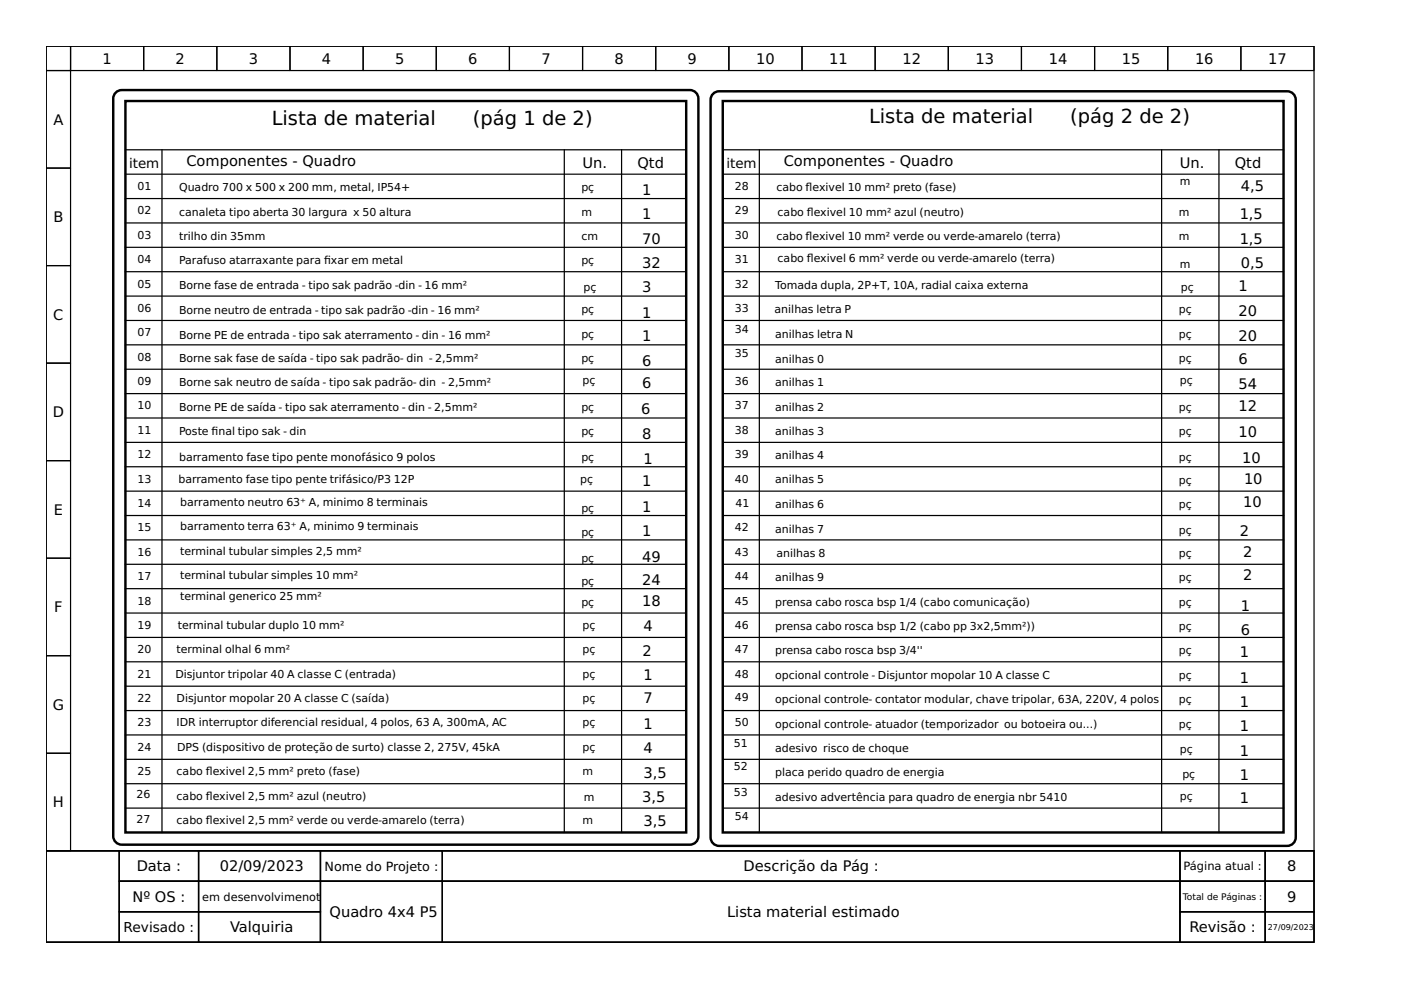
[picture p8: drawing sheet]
<svg xmlns="http://www.w3.org/2000/svg" width="297mm" height="210mm" viewBox="0 0 297 210" stroke-linecap="round" stroke-linejoin="round" font-family="sans-serif">
<g fill="none" stroke="#000" stroke-width=".26">
<path d="M9.8 9.8h268.8v170.6h-268.8zM9.8 9.8h5.2v5.2h-5.2zM9.8 15h5.2v20.6h-5.2zM15 9.8h15.5v5.2h-15.5zM30.5 9.8h15.5v5.2h-15.5zM46 9.8h15.5v5.2h-15.5zM61.5 9.8h15.5v5.2h-15.5zM77 9.8h15.5v5.2h-15.5zM92.5 9.8h15.5v5.2h-15.5zM108 9.8h15.5v5.2h-15.5zM123.5 9.8h15.5v5.2h-15.5zM139 9.8h15.5v5.2h-15.5z"/>
<path d="M154.5 9.8h15.5v5.2h-15.5zM170 9.8h15.6v5.2h-15.6zM185.6 9.8h15.5v5.2h-15.5zM201.1 9.8h15.5v5.2h-15.5zM216.6 9.8h15.5v5.2h-15.5zM232.1 9.8h15.5v5.2h-15.5zM247.6 9.8h15.5v5.2h-15.5zM263.1 9.8h15.5v5.2h-15.5zM9.8 35.6h5.2v20.7h-5.2zM26.6 31.8h118.9M26.6 36.9h118.9M26.6 21.4h118.9"/>
<path d="M34.3 31.8v144.7M119.6 31.8v144.7M131.8 31.8v144.7M153.2 31.8h118.9M153.2 36.9h118.9M153.2 21.4h118.9M161 31.8v144.7M246.3 31.8v144.7M258.4 31.8v144.7M9.8 56.3h5.2v20.7h-5.2zM26.6 57.6h118.9M26.6 47.3h118.9"/>
<path d="M26.6 52.4h118.9M26.6 42.1h118.9M153.2 57.6h118.9M153.2 47.3h118.9M153.2 52.4h118.9M153.2 42.1h118.9M9.8 77h5.2v20.7h-5.2zM26.6 62.8h118.9M26.6 67.9h118.9M26.6 73.1h118.9M26.6 78.3h118.9M153.2 62.8h118.9"/>
<path d="M153.2 67.9h118.9M153.2 73.1h118.9M153.2 78.3h118.9M9.8 97.7h5.2v20.6h-5.2zM26.6 88.6h118.9M26.6 93.8h118.9M26.6 99h118.9M26.6 83.5h118.9M153.2 88.6h118.9M153.2 93.8h118.9M153.2 99h118.9M153.2 83.5h118.9"/>
<path d="M9.8 118.3h5.2v20.7h-5.2zM26.6 104.1h118.9M26.6 109.3h118.9M26.6 114.5h118.9M26.6 119.6h118.9M153.2 104.1h118.9M153.2 109.3h118.9M153.2 114.5h118.9M153.2 119.6h118.9M9.8 139h5.2v20.7h-5.2zM26.6 135.1h118.9M26.6 124.8h118.9"/>
<path d="M26.6 130h118.9M153.2 135.1h118.9M153.2 124.8h118.9M153.2 130h118.9M9.8 159.7h5.2v20.7h-5.2zM26.6 140.3h118.9M26.6 145.5h118.9M26.6 150.7h118.9M26.6 155.8h118.9M153.2 140.3h118.9M153.2 145.5h118.9M153.2 150.7h118.9"/>
<path d="M153.2 155.8h118.9M26.6 166.2h118.9M26.6 171.3h118.9M26.6 161h118.9M153.2 166.2h118.9M153.2 171.3h118.9M153.2 161h118.9M9.8 180.4h268.8v19.4h-268.8zM9.8 180.4h15.5v19.4h-15.5zM25.3 180.4h16.8v6.4h-16.8zM25.3 186.8h16.8v6.5h-16.8zM25.3 193.3h16.8v6.5h-16.8z"/>
<path d="M42.1 180.4h25.8v6.4h-25.8zM42.1 186.8h25.8v6.5h-25.8zM42.1 193.3h25.8v6.5h-25.8zM67.9 180.4h25.9v6.4h-25.9zM67.9 186.8h25.9v13h-25.9zM93.8 180.4h156.4v6.4h-156.4zM93.8 186.8h156.4v13h-156.4zM250.2 180.4h18.1v6.4h-18.1zM250.2 186.8h18.1v6.5h-18.1zM250.2 193.3h18.1v6.5h-18.1zM268.3 180.4h10.3v6.4h-10.3zM268.3 186.8h10.3v6.5h-10.3z"/>
<path d="M268.3 193.3h10.3v6.5h-10.3z"/>
</g>
<path d="M24.5 19.6l.8-.4 .5-.1h120.5a1.81 1.81 0 0 1 1.8 1.8v156.4a1.81 1.81 0 0 1-1.8 1.8h-120.5a1.81 1.81 0 0 1-1.8-1.8v-156.4l.1-.5zM151.2 19.9l.8-.5h.5h120.4a1.81 1.81 0 0 1 1.8 1.8v156.3a1.81 1.81 0 0 1-1.8 1.8h-120.4a1.81 1.81 0 0 1-1.8-1.8v-156.3v-.5zM26.6 21.4h118.9v155.1h-118.9zM153.2 21.4h118.9v155.1h-118.9z" fill="none" stroke="#000" stroke-width=".52"/>
<g font-size="4.1">
<text x="57.6" y="26.6">Lista de material</text>
<text x="100.3" y="26.6">(pág 1 de 2)</text>
<text x="184.3" y="26.1">Lista de material</text>
<text x="226.9" y="26.1">(pág 2 de 2)</text>
</g>
<g font-size="3.1">
<text x="21.7" y="13.5">1</text>
<text x="37.2" y="13.5">2</text>
<text x="52.7" y="13.5">3</text>
<text x="68.3" y="13.5">4</text>
<text x="83.8" y="13.5">5</text>
<text x="99.3" y="13.5">6</text>
<text x="114.8" y="13.5">7</text>
<text x="130.3" y="13.5">8</text>
<text x="145.8" y="13.5">9</text>
<text x="160.3" y="13.5">10</text>
<text x="175.8" y="13.5">11</text>
<text x="191.3" y="13.5">12</text>
<text x="206.8" y="13.5">13</text>
<text x="222.4" y="13.5">14</text>
<text x="237.9" y="13.5">15</text>
<text x="253.4" y="13.5">16</text>
<text x="268.9" y="13.5">17</text>
<text x="11.3" y="26.5">A</text>
<text x="39.5" y="35.1">Componentes - Quadro</text>
<text x="123.5" y="35.6">Un.</text>
<text x="135.1" y="35.6">Qtd</text>
<text x="166.2" y="35.1">Componentes - Quadro</text>
<text x="250.2" y="35.6">Un.</text>
<text x="261.8" y="35.6">Qtd</text>
<text x="136.2" y="41.3">1</text>
<text x="263.1" y="40.5">4,5</text>
<text x="11.3" y="47.1">B</text>
<text x="136.2" y="46.5">1</text>
<text x="262.8" y="46.5">1,5</text>
<text x="136.2" y="51.7">70</text>
<text x="262.8" y="51.7">1,5</text>
<text x="136.2" y="56.8">32</text>
<text x="263.1" y="56.8">0,5</text>
<text x="136.2" y="62">3</text>
<text x="262.6" y="61.7">1</text>
<text x="11.3" y="67.8">C</text>
<text x="136.2" y="67.4">1</text>
<text x="262.6" y="66.9">20</text>
<text x="136.2" y="72.3">1</text>
<text x="136.2" y="77.5">6</text>
<text x="262.6" y="77.3">6</text>
<text x="262.6" y="72.3">20</text>
<text x="136.2" y="82.2">6</text>
<text x="262.6" y="82.4">54</text>
<text x="11.2" y="88.5">D</text>
<text x="135.9" y="87.8">6</text>
<text x="262.6" y="87.1">12</text>
<text x="136.2" y="93">8</text>
<text x="262.6" y="92.8">10</text>
<text x="136.4" y="98.4">1</text>
<text x="263.4" y="98.2">10</text>
<text x="136.2" y="103.1">1</text>
<text x="263.6" y="107.5">10</text>
<text x="263.8" y="102.6">10</text>
<text x="11.4" y="109.2">E</text>
<text x="136.2" y="113.7">1</text>
<text x="136.2" y="108.5">1</text>
<text x="262.8" y="113.7">2</text>
<text x="136.2" y="119.1">49</text>
<text x="263.6" y="118.1">2</text>
<text x="136.2" y="124">24</text>
<text x="263.6" y="123">2</text>
<text x="11.5" y="129.8">F</text>
<text x="136.2" y="128.4">18</text>
<text x="263.1" y="129.5">1</text>
<text x="136.4" y="133.9">4</text>
<text x="263.1" y="134.6">6</text>
<text x="136.3" y="139">2</text>
<text x="262.8" y="139.3">1</text>
<text x="136.4" y="144.2">1</text>
<text x="136.4" y="149.1">7</text>
<text x="262.8" y="149.9">1</text>
<text x="262.8" y="144.7">1</text>
<text x="11.2" y="150.5">G</text>
<text x="136.4" y="154.5">1</text>
<text x="262.8" y="155.1">1</text>
<text x="136.4" y="159.7">4</text>
<text x="262.8" y="160.2">1</text>
<text x="136.4" y="164.9">3,5</text>
<text x="262.8" y="165.4">1</text>
<text x="11.2" y="171.2">H</text>
<text x="136.2" y="170">3,5</text>
<text x="262.8" y="170.3">1</text>
<text x="136.4" y="175.2">3,5</text>
<text x="29" y="184.8">Data :</text>
<text x="46.6" y="184.8">02/09/2023</text>
<text x="157.6" y="184.8">Descrição da Pág :</text>
<text x="272.9" y="184.8">8</text>
<text x="28.1" y="191.2">Nº OS :</text>
<text x="272.9" y="191.2">9</text>
<text x="48.8" y="197.7">Valquiria</text>
<text x="69.9" y="194.5">Quadro 4x4 P5</text>
<text x="154.2" y="194.5">Lista material estimado</text>
<text x="252.2" y="197.7">Revisão :</text>
</g>
<text font-size="2.9" x="26.2" y="197.6">Revisado :</text>
<g font-size="2.8">
<text x="27.4" y="35.6">item</text>
<text x="154" y="35.6">item</text>
</g>
<text font-size="2.7" x="68.8" y="184.6">Nome do Projeto :</text>
<g font-size="2.4">
<text x="250.9" y="184.5">Página atual :</text>
<text x="42.9" y="191">em desenvolvimenot</text>
</g>
<g font-size="2.3">
<text x="29.2" y="40.3">01</text>
<text x="38" y="40.5">Quadro 700 x 500 x 200 mm, metal, IP54+</text>
<text x="123.3" y="40.5">pç</text>
<text x="155.8" y="40.4">28</text>
<text x="164.6" y="40.5">cabo fexivel 10 mm² preto (fase)</text>
<text x="170.8" y="40.5">l</text>
<text x="250.2" y="39.1">m</text>
<text x="29.2" y="45.5">02</text>
<text x="38" y="45.7">canaleta tipo aberta 30 largura x 50 altura</text>
<text x="123.3" y="45.7">m</text>
<text x="155.8" y="45.5">29</text>
<text x="164.9" y="45.7">cabo fexivel 10 mm² azul (neutro)</text>
<text x="171.1" y="45.7">l</text>
<text x="249.9" y="45.7">m</text>
<text x="29.2" y="50.6">03</text>
<text x="38" y="50.9">trilho din 35mm</text>
<text x="123.3" y="50.9">cm</text>
<text x="155.8" y="50.6">30</text>
<text x="164.6" y="50.9">cabo fexivel 10 mm² verde ou verde-amarelo (terra)</text>
<text x="170.8" y="50.9">l</text>
<text x="249.9" y="50.9">m</text>
<text x="29.2" y="55.8">04</text>
<text x="38" y="56.1">Parafuso atarraxante para fxar em metal</text>
<text x="68.7" y="56.1">i</text>
<text x="123.3" y="56.1">pç</text>
<text x="155.8" y="55.8">31</text>
<text x="164.9" y="55.5">cabo fexivel 6 mm² verde ou verde-amarelo (terra)</text>
<text x="171.1" y="55.5">l</text>
<text x="250.2" y="56.8">m</text>
<text x="29.2" y="61">05</text>
<text x="38" y="61.2">Borne fase de entrada - tipo sak padrão -din - 16 mm²</text>
<text x="123.7" y="61.7">pç</text>
<text x="155.8" y="61">32</text>
<text x="164.4" y="61.2">Tomada dupla, 2P+T, 10A, radial caixa externa</text>
<text x="250.4" y="61.7">pç</text>
<text x="29.2" y="71.3">07</text>
<text x="29.2" y="66.1">06</text>
<text x="38" y="71.8">Borne PE de entrada - tipo sak aterramento - din - 16 mm²</text>
<text x="38" y="66.7">Borne neutro de entrada - tipo sak padrão -din - 16 mm²</text>
<text x="123.3" y="66.4">pç</text>
<text x="123.3" y="71.6">pç</text>
<text x="155.8" y="66.1">33</text>
<text x="155.8" y="70.5">34</text>
<text x="164.2" y="66.4">anilhas letra P</text>
<text x="164.4" y="71.6">anilhas letra N</text>
<text x="249.9" y="66.4">pç</text>
<text x="249.9" y="71.6">pç</text>
<text x="29.2" y="76.5">08</text>
<text x="38" y="76.7">Borne sak fase de saída - tipo sak padrão- din - 2,5mm²</text>
<text x="123.3" y="76.7">pç</text>
<text x="155.8" y="75.7">35</text>
<text x="164.4" y="77">anilhas 0</text>
<text x="249.9" y="76.7">pç</text>
<text x="29.2" y="81.6">09</text>
<text x="38" y="81.9">Borne sak neutro de saída - tipo sak padrão- din - 2,5mm²</text>
<text x="123.5" y="81.4">pç</text>
<text x="155.8" y="81.6">36</text>
<text x="164.4" y="81.9">anilhas 1</text>
<text x="250.2" y="81.4">pç</text>
<text x="29.2" y="86.8">10</text>
<text x="38" y="87.1">Borne PE de saída - tipo sak aterramento - din - 2,5mm²</text>
<text x="123.3" y="87.1">pç</text>
<text x="155.8" y="86.8">37</text>
<text x="164.4" y="87.1">anilhas 2</text>
<text x="249.9" y="87.1">pç</text>
<text x="29.2" y="92">11</text>
<text x="38" y="92.2">Poste fnal tipo sak - din</text>
<text x="44.9" y="92.2">i</text>
<text x="123.3" y="92.2">pç</text>
<text x="155.8" y="92">38</text>
<text x="164.4" y="92.2">anilhas 3</text>
<text x="249.9" y="92.2">pç</text>
<text x="29.2" y="97.2">12</text>
<text x="38" y="97.7">barramento fase tipo pente monofásico 9 polos</text>
<text x="123.3" y="97.7">pç</text>
<text x="155.8" y="97.2">39</text>
<text x="164.4" y="97.4">anilhas 4</text>
<text x="249.9" y="97.7">pç</text>
<text x="29.2" y="102.3">13</text>
<text x="29.2" y="107.5">14</text>
<text x="37.8" y="102.3">barramento fase tipo pente trifásico/P3</text>
<text x="38.2" y="107.2">barramento neutro 63⁺ A, minimo 8 terminais</text>
<text x="83.5" y="102.3">12P</text>
<text x="123" y="102.3">pç</text>
<text x="155.8" y="102.3">40</text>
<text x="155.9" y="107.5">41</text>
<text x="164.4" y="107.8">anilhas 6</text>
<text x="164.4" y="102.3">anilhas 5</text>
<text x="249.9" y="102.6">pç</text>
<text x="249.9" y="107.8">pç</text>
<text x="29.2" y="112.7">15</text>
<text x="38.2" y="112.4">barramento terra 63⁺ A, minimo 9 terminais</text>
<text x="123.3" y="113.7">pç</text>
<text x="123.3" y="108.5">pç</text>
<text x="155.8" y="112.7">42</text>
<text x="164.4" y="112.9">anilhas 7</text>
<text x="249.9" y="113.2">pç</text>
<text x="29.2" y="117.8">16</text>
<text x="38.2" y="117.6">terminal tubular simples 2,5 mm²</text>
<text x="123.3" y="119.1">pç</text>
<text x="155.8" y="117.8">43</text>
<text x="164.6" y="118.1">anilhas 8</text>
<text x="249.9" y="118.1">pç</text>
<text x="29.2" y="123">17</text>
<text x="38.2" y="122.7">terminal tubular simples 10 mm²</text>
<text x="123.3" y="124">pç</text>
<text x="155.8" y="123">44</text>
<text x="164.4" y="123.3">anilhas 9</text>
<text x="249.9" y="123.3">pç</text>
<text x="29.2" y="128.2">18</text>
<text x="38.2" y="127.1">terminal generico 25 mm²</text>
<text x="123.3" y="128.4">pç</text>
<text x="155.8" y="128.2">45</text>
<text x="164.4" y="128.4">prensa cabo rosca bsp 1/4 (cabo comunicação)</text>
<text x="249.9" y="128.4">pç</text>
<text x="29.2" y="133.3">19</text>
<text x="37.7" y="133.3">terminal tubular duplo 10 mm²</text>
<text x="123.5" y="133.3">pç</text>
<text x="155.8" y="133.3">46</text>
<text x="164.4" y="133.6">prensa cabo rosca bsp 1/2 (cabo pp 3x2,5mm²))</text>
<text x="249.9" y="133.6">pç</text>
<text x="29.2" y="138.5">20</text>
<text x="29.2" y="143.7">21</text>
<text x="37.2" y="143.7">Disjuntor tripolar 40 A classe C (entrada)</text>
<text x="37.4" y="138.5">terminal olhal 6 mm²</text>
<text x="123.5" y="143.7">pç</text>
<text x="123.5" y="138.5">pç</text>
<text x="155.8" y="138.5">47</text>
<text x="155.8" y="143.7">48</text>
<text x="164.4" y="138.8">prensa cabo rosca bsp 3/4''</text>
<text x="164.4" y="143.9">opcional controle - Disjuntor mopolar 10 A classe C</text>
<text x="249.9" y="138.8">pç</text>
<text x="249.9" y="143.9">pç</text>
<text x="29.2" y="148.8">22</text>
<text x="37.4" y="148.8">Disjuntor mopolar 20 A classe C (saída)</text>
<text x="123.5" y="148.8">pç</text>
<text x="155.8" y="148.6">49</text>
<text x="164.4" y="149.1">opcional controle- contator modular, chave tripolar, 63A, 220V, 4 polos</text>
<text x="249.9" y="149.1">pç</text>
<text x="29.2" y="154">23</text>
<text x="37.4" y="154">IDR interruptor diferencial residual, 4 polos, 63 A, 300mA, AC</text>
<text x="123.5" y="154">pç</text>
<text x="155.8" y="154">50</text>
<text x="164.4" y="154.3">opcional controle- atuador (temporizador ou botoeira ou...)</text>
<text x="249.9" y="154.3">pç</text>
<text x="29.2" y="159.2">24</text>
<text x="37.6" y="159.2">DPS (dispositivo de proteção de surto) classe 2, 275V, 45kA</text>
<text x="123.5" y="159.2">pç</text>
<text x="155.6" y="158.4">51</text>
<text x="164.4" y="159.4">adesivo risco de choque</text>
<text x="250.2" y="159.7">pç</text>
<text x="29.2" y="164.4">25</text>
<text x="37.4" y="164.4">cabo fexivel 2,5 mm² preto (fase)</text>
<text x="43.6" y="164.4">l</text>
<text x="123.5" y="164.4">m</text>
<text x="155.6" y="163.3">52</text>
<text x="164.4" y="164.6">placa perido quadro de energia</text>
<text x="250.7" y="164.9">pç</text>
<text x="28.9" y="169.3">26</text>
<text x="37.4" y="169.5">cabo fexivel 2,5 mm² azul (neutro)</text>
<text x="43.6" y="169.5">l</text>
<text x="123.8" y="169.8">m</text>
<text x="155.6" y="168.7">53</text>
<text x="155.8" y="173.9">54</text>
<text x="164.4" y="169.8">adesivo advertência para quadro de energia nbr 5410</text>
<text x="250.2" y="169.5">pç</text>
<text x="28.9" y="174.4">27</text>
<text x="37.4" y="174.7">cabo fexivel 2,5 mm² verde ou verde-amarelo (terra)</text>
<text x="43.6" y="174.7">l</text>
<text x="123.5" y="174.7">m</text>
</g>
<text font-size="1.9" x="250.8" y="190.8">Total de Páginas :</text>
<text font-size="1.7" x="268.8" y="197.2">27/09/2023</text>
</svg>
